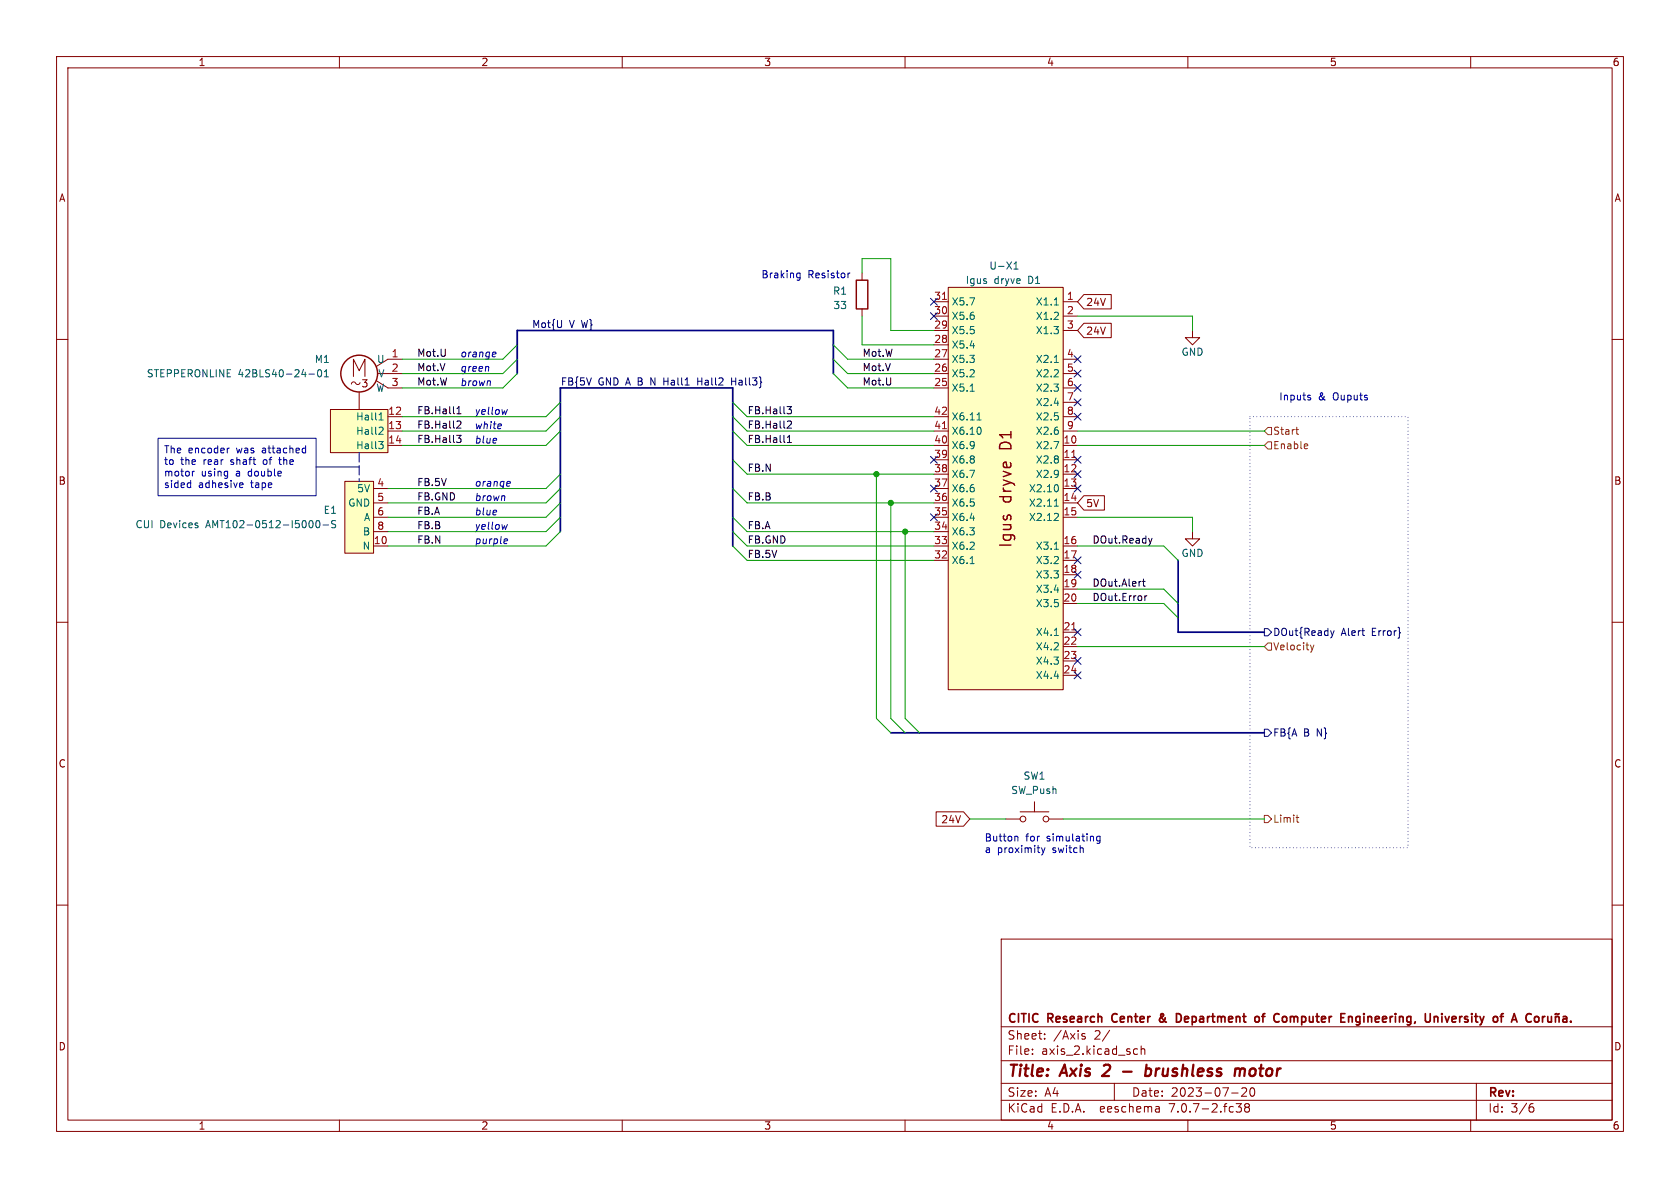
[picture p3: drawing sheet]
<svg xmlns="http://www.w3.org/2000/svg" width="297mm" height="210mm" viewBox="0 0 297 210" stroke-linecap="round" stroke-linejoin="round" font-family="sans-serif">
<g fill="none" stroke="#840000" stroke-width=".18">
<path d="M10 10h277v190h-277zM12 12h273v186h-273zM60 10v2M110 10v2M160 10v2M210 10v2M260 10v2M10 60h2M152.4 48.3v1.2M152.4 54.6v1.3M165.1 53.3h2.5M165.1 55.9h2.5"/>
<path d="M165.1 58.4h2.5M167.6 50.8h20.4v71.1h-20.4zM188 53.3h2.5M188 55.9h2.5M188 58.4h2.5M191.6 57.1h4.9v2.6h-4.9l-1.1-1.3zM191.6 52.1h4.9v2.5h-4.9l-1.1-1.3zM210.8 58.4v1.3h-1.3l1.3 1.3 1.3-1.3h-1.3M285 60h2M58.4 72.4h10.2v7.6h-10.2zM62.5 66.5v-3l1 2 1-2v3M62.9 67.7l-.5-.2-.3 .4"/>
<path d="M63.5 69.3v3.1M63.7 67.6l-.4 .4-.4-.2M66.5 67.3l2.1 1.3h2.5M66.8 66h4.3M68.6 78.7h2.5M68.6 76.2h2.5M68.6 73.7h2.5M71.1 63.5h-2.5l-2.1 1.3M165.1 78.7h2.5M165.1 68.6h2.5M165.1 66h2.5M165.1 63.5h2.5"/>
<path d="M165.1 61h2.5M165.1 76.2h2.5M165.1 73.7h2.5M188 78.7h2.5M188 68.6h2.5M188 66h2.5M188 63.5h2.5M188 76.2h2.5M188 73.7h2.5M188 71.1h2.5M61 85.1h5v12.7h-5zM66 86.4h2.6"/>
<path d="M66 88.9h2.6M66 91.4h2.6M66 96.5h2.6M66 94h2.6M165.1 81.3h2.5M165.1 83.8h2.5M165.1 86.4h2.5M165.1 88.9h2.5M165.1 91.4h2.5M165.1 96.5h2.5M165.1 99.1h2.5M165.1 94h2.5"/>
<path d="M188 81.3h2.5M188 83.8h2.5M188 86.4h2.5M188 88.9h2.5M188 91.4h2.5M188 96.5h2.5M188 99.1h2.5M191.6 87.6h3.6v2.6h-3.6l-1.1-1.3zM210.8 94v1.3h1.3l-1.3 1.2-1.3-1.2h1.3M10 110h2M188 101.6h2.5M188 104.1h2.5"/>
<path d="M188 106.7h2.5M188 111.8h2.5M188 114.3h2.5M188 116.8h2.5M188 119.4h2.5M285 110h2M10 160h2M165.5 143.5h4.8l1.1 1.3-1.1 1.3h-4.8zM177.8 144.8h2.5M180.3 143.5h5.1M182.9 141.7v1.8M185.4 144.8h2.6"/>
<path d="M285 160h2M177 166h108v32h-108zM60 198v2M110 198v2M160 198v2M177 194.5h108M177 191.5h108M177 187.5h108M177 181.5h108M182.5 186.3v.1M182.5 185.5v.1M184.7 183.6v.1"/>
<path d="M184.7 182.8v.1M191.3 183.1l.4 .1 .2 .2-.1 .2-.4 .1M191.3 182.8h.5M196.2 182.1l-1.3 2M197 191.5v3M200.5 186.3h.6M200.5 185.5h.6M201.7 185.5l.3-.1 .3 .1 .1 .9M201.7 184.9v1.5M204.9 195.7l.1 .9M205 196.5l-.2 .1M205 196h-.2"/>
<path d="M210 198v2M217.7 193.2h1.2M218.5 195.1h1l-.5 .6 .4 .1v.7l-.2 .1-.6-.1M219.5 192.4l.6-.1 .2 .1 .1 .3-.9 1.1h.9M220.3 195.7l-.3-.2 .3-.4 .4 .1 .2 .2-.3 .3M220.3 195.7l-.3 .3 .1 .5 .2 .1 .4-.1 .2-.2-.1-.4-.2-.2M220.3 195.7h.3M221.2 192.4l.1-.1a.81 .81 0 0 1 .6 .6 .81 .81 0 0 1-.3 .8l-.1 .1a.81 .81 0 0 1-.6-.6 .81 .81 0 0 1 .3-.8zM260 198v2M261 191.5v6.5M270.6 195.7h.3l.3 .3-.1 .5-.5 .1M271 195.1l-.4 .1"/>
<circle cx="180.8" cy="144.8" r=".51"/>
<circle cx="184.9" cy="144.8" r=".51"/>
</g>
<path d="M196.1 189.1l-1.3 1.1h1.3M198.5 189.4h1.6M202.6 189l.2-.1 .6 .1 .1 .3-.1 .5a.66 .66 0 0 1-.9 .3M202.7 188.2l-.3 2M219 188.9l.2 .3M219.2 189.2a.5 .5 0 0 1 .8-.2v1.2M219.2 189.2l-.1 1" fill="none" stroke="#840000" stroke-width=".4"/>
<g fill="none" stroke="#840000" stroke-width=".3">
<path d="M196.7 179.4l-.1 .4 .1 .7M205.6 179.3h-.3a.56 .56 0 0 0 .1 .7l.4 .4M205.6 179.6l-.5 .4a.41 .41 0 0 0 0 .5 .41 .41 0 0 0 .5 .1M208.3 179.2a.81 .81 0 0 1 .5 .7 .81 .81 0 0 1-.5 .8M222 179.8l.3-.1 .3 .3v.5l-.3 .2-.3-.1M223.1 179.7h.5M223.6 179.2l-.3 .2v1.3M227 179.7l.3 .1 .2 .2-.1 .5-.4 .2M238.8 179.7l.3 .2v.8M240.3 179.7l-.5 .1-.1 .2 .1 .5 .5 .2M253.8 179.7h.2l.2 .2v.8M254.9 179.2v.1"/>
<path d="M254.9 179.7v1M255.5 179.7l.3 1M271.6 179.7l.3 .1 .2 .2-.1 .5-.4 .2M275.1 179.8h.5v.9M275.6 179.2l-.2 .1-.3-.1-.1 .1M276.3 179.8h.6l.1 .9M239.8 181.1h.5M267.2 180.7l.5-1.5 .5 1.5M267.3 180.3h.8M277 180l-.5 .1a.29 .29 0 0 0-.2 .3 .29 .29 0 0 0 .2 .3l.5-.1M277.7 180.5v.2"/>
</g>
<g fill="#ffffc2" stroke="#ffffc2" stroke-width=".18">
<path d="M167.6 50.8h20.4v71.1h-20.4z"/>
<path d="M58.4 72.4h10.2v7.6h-10.2z"/>
<path d="M61 85.1h5v12.7h-5z"/>
</g>
<g fill="none" stroke="#006464" stroke-width=".18">
<path d="M179.3 47.6h.7M179.3 46.7l.3-.4v1.3M186.4 53.9h.7M54.6 66.1h1M56.3 65.5l.1-.2a.68 .68 0 0 1 .5 .7 .68 .68 0 0 1-.5 .6l-.1-.1-.2-.4zM57.3 66.6h.8M57.3 65.7l.4-.4v1.3M67 78h.7l-.4 .5 .4 .2v.4l-.2 .2h-.4M67 74.2h.7M67.1 73.3l.3-.3v1.2M67.2 75.5l.4 .1 .1 .3-.7 .9h.7M171.5 69.2h.7"/>
<path d="M172.7 74.2h.7M173 73.2l.1-.2v1.2M173.3 75.6l.1 .4-.1 .7M186.4 64.1h.7M55 92a.79 .79 0 0 1 0 1.3M56 92.1l.1-.1a.68 .68 0 0 1 .5 .7 .68 .68 0 0 1-.5 .6l-.1-.1-.2-.4zM57.1 92.8h1M59.3 92.1l-.4-.1-.3 .3 .1 .3 .6 .2v.4l-.2 .1-.5-.1M171.5 99.6h.7M186.4 89.5h.7M186.4 97.1h.7M186.6 88.4l.1-.2v1.3"/>
<path d="M186.9 90.7l.2 .3-.1 .3-.7 .7h.8M186.9 85.7l.2 .5-.2 .7M186.4 112.3h.7"/>
</g>
<path d="M166.6 52.9h.7M166.6 75.8h.7M189.5 80.9h.7M189.5 111.3h.7" fill="none" stroke="#a90000" stroke-width=".18"/>
<g fill="none" stroke="#840000" stroke-width=".25">
<path d="M151.4 49.5h2v5.1h-2z"/>
<circle cx="63.5" cy="66" r="3.3"/>
</g>
<g fill="none" stroke="#725600" stroke-width=".18">
<path d="M224.2 78.1h.6v1.3h-.6l-.7-.7zM224.2 75.6h.6v1.2h-.6l-.7-.6zM229.1 75.9h.5M229.3 76.6l.3 .2M231 78.5l.2 .3-.6 .1M231.1 79.3h-.1M224.2 113.7h.6v1.2h-.6l-.7-.6zM231.7 114l.3 .9M232 114.9l-.3 .4M232.3 114l-.3 .9M223.5 144.1h.7l.6 .7-.6 .6h-.7zM229.1 144.5h.5"/>
<path d="M229.3 144.1v1.1l.3 .2"/>
</g>
<g fill="none" stroke="#000084" stroke-width=".18">
<path d="M99.3 56.6l-.1 1.2M164.5 52.7l1.2 1.2M164.5 55.3l1.2 1.2M165.7 52.7l-1.2 1.2M165.7 55.3l-1.2 1.2M123.4 66.8v1.3M123.4 67.4h.7M129.3 67.4h.8M129.3 66.8v1.3M189.9 68l1.2 1.2M189.9 65.4l1.2 1.2M189.9 73.1l1.2 1.2"/>
<path d="M189.9 70.5l1.2 1.2M189.9 62.9l1.2 1.2M191.1 68l-1.2 1.2M191.1 65.4l-1.2 1.2M191.1 73.1l-1.2 1.2M191.1 70.5l-1.2 1.2M191.1 62.9l-1.2 1.2M164.5 85.8l1.2 1.2M164.5 80.7l1.2 1.2M164.5 90.8l1.2 1.2M165.7 90.8l-1.2 1.2M165.7 85.8l-1.2 1.2"/>
<path d="M165.7 80.7l-1.2 1.2M189.9 83.2l1.2 1.2M189.9 98.5l1.2 1.2M189.9 80.7l1.2 1.2M189.9 85.8l1.2 1.2M191.1 83.2l-1.2 1.2M191.1 98.5l-1.2 1.2M191.1 80.7l-1.2 1.2M191.1 85.8l-1.2 1.2M189.9 101l1.2 1.2M189.9 118.8l1.2 1.2M189.9 116.2l1.2 1.2"/>
<path d="M189.9 111.2l1.2 1.2M191.1 101l-1.2 1.2M191.1 118.8l-1.2 1.2M191.1 116.2l-1.2 1.2M191.1 111.2l-1.2 1.2M223.5 111.1h.7l.6 .7-.6 .6h-.7zM235.2 111.5l.3 .8M235.5 112.3l-.1 .4M235.8 111.5l-.3 .8M223.5 128.9h.7l.6 .6-.6 .7h-.7z"/>
</g>
<g fill="none" stroke="#0f0f0f" stroke-width=".18">
<path d="M80.7 77h.8l-.4 .4 .3 .2 .1 .4-.2 .2h-.4M80.8 73.1h.7M80.8 72.2l.3-.3v1.2M81 74.4l.4 .1 .1 .3-.8 .9h.8M139.1 71.9h.8l-.4 .5 .4 .1v.4l-.2 .2h-.4M139.2 78.2h.7M139.2 77.3l.4-.3v1.2M139.4 74.4l.4 .1 .1 .3-.8 .9h.8M203.7 95.2l-.3 .8M202 102.8h.5M202.2 102.4v1l.3 .2M202.4 105.3v.9"/>
<path d="M202.8 105.3l-.4 .3"/>
</g>
<g fill="none" stroke="#0000c2" stroke-width=".18">
<path d="M141 49.1h.4M141 48.3h.4M141.4 48.3v1l-.1 .2h-.3M150.3 48.3l-.4 .2M27.9 77.5h28v10.1h-28zM40.5 79.2l-.3 .1M53.9 79.2l.1 .1M54 78.8v1.3M87.3 62.2l.3 .1 .1 .2-.7 .2M87.5 63l-.1 .1M88.5 74.9l.1 .3-.6 .2M89.7 72.4l-.3 .8"/>
<path d="M231.4 70.3h.3v.2l-.2 .2h-.2M231.4 69.9h.3M33.6 85.4h.1M33.7 84.9v1.3M33.7 86.1l-.1 .1M34.4 83.3l-.4 .2M42.5 85.4h.4l.1 .3-.6 .1M42.9 86.1l-.4 .1M49.3 81.3h.4M49.4 80.8l.1 1.2M54 80l-.1 .1M55.9 82.6h7.6"/>
<path d="M89.3 95.3h.4v.3l-.6 .1M89.6 96l-.4 .1M89.7 92.7l-.3 .9M89.8 85.1l.4 .1v.2l-.6 .1M90.1 85.9h-.1M179.6 147.8l.4 .2v.7M184.1 149.9l.3 .8M184.4 150.7l-.3 .4M184.7 149.9l-.3 .8M194.5 147.9l-.4-.1-.2 .3 .1 .5h.5M194.5 147.8v1.1l-.3 .2-.3-.1"/>
</g>
<path d="M221 73.7h27.9v76.2h-27.9v-76.2" fill="none" stroke="#0000c2" stroke-width=".18" stroke-dasharray="0 .6"/>
<path d="M63.5 80v5.1" fill="none" stroke="#0000c2" stroke-width=".18" stroke-dasharray="1.7 .6"/>
<path d="M91.4 66v-7.6h55.9v7.6M99.1 94v-25.4h30.4v27.9M208.3 99.1v12.7h15.2M157.5 129.5h66" fill="none" stroke="#000084" stroke-width=".3"/>
<g fill="none" stroke="#009600" stroke-width=".18">
<path d="M152.4 48.3v-2.6h5.1v12.7h7.6M152.4 55.9v5.1h12.7M190.5 55.9h20.3v2.5M91.4 61l-2.5 2.5h-17.8M91.4 66l-2.5 2.6h-17.8M91.4 63.5l-2.5 2.5h-17.8M99.1 73.7l-2.6 2.5h-25.4M99.1 76.2l-2.6 2.5h-25.4M99.1 71.1l-2.6 2.6h-25.4M129.5 73.7l2.6 2.5h33M129.5 76.2l2.6 2.5h33M129.5 71.1l2.6 2.6h33"/>
<path d="M147.3 61l2.6 2.5h15.2M147.3 66l2.6 2.6h15.2M147.3 63.5l2.6 2.5h15.2M190.5 76.2h33M190.5 78.7h33M99.1 88.9l-2.6 2.5h-27.9M99.1 91.4l-2.6 2.6h-27.9M99.1 94l-2.6 2.5h-27.9M99.1 86.4l-2.6 2.5h-27.9M99.1 83.8l-2.6 2.6h-27.9M129.5 96.5l2.6 2.6h33M129.5 91.4l2.6 2.6h33"/>
<path d="M129.5 94l2.6 2.5h33M129.5 86.4l2.6 2.5h33M129.5 81.3l2.6 2.5h33M154.9 83.8v43.2l2.6 2.5M157.5 88.9v38.1l2.5 2.5M160 94v33l2.6 2.5M190.5 91.4h20.3v2.6M190.5 96.5h15.2l2.6 2.6M190.5 106.7h15.2l2.6 2.5M190.5 104.1h15.2l2.6 2.6M190.5 114.3h33M171.4 144.8h6.4"/>
<path d="M188 144.8h35.5"/>
</g>
<g fill="#009600" stroke="#009600" stroke-width=".18">
<circle cx="160" cy="94" r=".46"/>
<circle cx="157.5" cy="88.9" r=".46"/>
<circle cx="154.9" cy="83.8" r=".46"/>
</g>
<g font-size="2.8" fill="#840000">
<text x="179.2" y="79.3" transform="rotate(-90 179.2 79.3)">D1</text>
<text x="179.2" y="88.9" transform="rotate(-90 179.2 88.9)">dryve</text>
<text x="179.2" y="97" transform="rotate(-90 179.2 97)">Igus</text>
<text x="178" y="190.9">Title:</text>
<text x="187.7" y="190.9">Axis</text>
<text x="195.9" y="190.9">2</text>
<text x="204.9" y="190.9">brushless</text>
<text x="221.5" y="190.9">motor</text>
</g>
<g font-size="2.1" fill="#840000">
<text x="178" y="184">Sheet:</text>
<text x="178" y="181.2">CITIC</text>
<text x="185.3" y="181.2">Research</text>
<text x="186.2" y="184">/Axis</text>
<text x="193.5" y="184">2/</text>
<text x="197.3" y="181.2">Center</text>
<text x="206.2" y="181.2">&amp;</text>
<text x="209.8" y="181.2">Department</text>
<text x="224.4" y="181.2">of</text>
<text x="228.3" y="181.2">Computer</text>
<text x="240.7" y="181.2">Engineering,</text>
<text x="256.2" y="181.2">University</text>
<text x="268.9" y="181.2">of</text>
<text x="272.9" y="181.2">A</text>
<text x="178" y="186.7">File:</text>
<text x="184.1" y="186.7">axis_2.kicad_sch</text>
<text x="178" y="196.9">KiCad</text>
<text x="178" y="194.1">Size:</text>
<text x="184.7" y="194.1">A4</text>
<text x="185.7" y="196.9">E.D.A.</text>
<text x="194.6" y="196.9">eeschema</text>
<text x="200" y="194.1">Date:</text>
<text x="207" y="196.9">7.0.7-2.fc38</text>
<text x="207" y="194.1">2023-07-20</text>
<text x="263" y="194.3">Rev:</text>
<text x="263" y="196.9">Id:</text>
<text x="267.1" y="196.9">3/6</text>
</g>
<g font-size="1.8" fill="#840000">
<text x="35" y="11.9">1</text>
<text x="85" y="11.9">2</text>
<text x="135" y="11.9">3</text>
<text x="185" y="11.9">4</text>
<text x="235" y="11.9">5</text>
<text x="285" y="11.9">6</text>
<text x="10.3" y="35.9">A</text>
<text x="285.3" y="35.9">A</text>
<text x="191.9" y="59.4">24V</text>
<text x="191.9" y="54.3">24V</text>
<text x="63.8" y="68.7">3</text>
<text x="10.3" y="85.9">B</text>
<text x="191.9" y="89.9">5V</text>
<text x="285.3" y="85.9">B</text>
<text x="10.3" y="135.9">C</text>
<text x="285.3" y="135.9">C</text>
<text x="166.3" y="145.7">24V</text>
<text x="10.3" y="185.9">D</text>
<text x="285.3" y="185.9">D</text>
<text x="35" y="199.9">1</text>
<text x="85" y="199.9">2</text>
<text x="135" y="199.9">3</text>
<text x="185" y="199.9">4</text>
<text x="235" y="199.9">5</text>
<text x="285" y="199.9">6</text>
</g>
<g font-size="1.8" fill="#006464">
<text x="174.8" y="47.9">U-X1</text>
<text x="147.2" y="52.3">R1</text>
<text x="170.6" y="50.4">Igus</text>
<text x="175.7" y="50.4">dryve</text>
<text x="181.9" y="50.4">D1</text>
<text x="147.2" y="54.8">33</text>
<text x="168.1" y="59.3">X5.5</text>
<text x="168.1" y="56.7">X5.6</text>
<text x="168.1" y="54.2">X5.7</text>
<text x="183" y="54.2">X1.1</text>
<text x="183" y="56.7">X1.2</text>
<text x="183" y="59.3">X1.3</text>
<text x="55.5" y="64.4">M1</text>
<text x="66.5" y="64.4">U</text>
<text x="168.1" y="64.4">X5.3</text>
<text x="168.1" y="61.8">X5.4</text>
<text x="183" y="64.4">X2.1</text>
<text x="208.8" y="63.1">GND</text>
<text x="25.9" y="66.9">STEPPERONLINE</text>
<text x="42.1" y="66.9">42BLS40-24-01</text>
<text x="66.4" y="69.4">W</text>
<text x="66.8" y="66.9">V</text>
<text x="168.1" y="69.4">X5.1</text>
<text x="168.1" y="66.9">X5.2</text>
<text x="183" y="66.9">X2.2</text>
<text x="183" y="69.4">X2.3</text>
<text x="183" y="72">X2.4</text>
<text x="62.9" y="74.5">Hall1</text>
<text x="62.9" y="77.1">Hall2</text>
<text x="168.1" y="77.1">X6.10</text>
<text x="168.1" y="74.5">X6.11</text>
<text x="183" y="74.5">X2.5</text>
<text x="183" y="77.1">X2.6</text>
<text x="62.9" y="79.6">Hall3</text>
<text x="168.1" y="82.1">X6.8</text>
<text x="168.1" y="79.6">X6.9</text>
<text x="183" y="79.6">X2.7</text>
<text x="183" y="82.1">X2.8</text>
<text x="61.5" y="89.8">GND</text>
<text x="63" y="87.2">5V</text>
<text x="168.1" y="89.8">X6.5</text>
<text x="168.1" y="87.2">X6.6</text>
<text x="168.1" y="84.7">X6.7</text>
<text x="181.8" y="87.2">X2.10</text>
<text x="181.8" y="89.8">X2.11</text>
<text x="183" y="84.7">X2.9</text>
<text x="23.9" y="93.6">CUI</text>
<text x="28.2" y="93.6">Devices</text>
<text x="36.5" y="93.6">AMT102-0512-I5000-S</text>
<text x="57.1" y="91">E1</text>
<text x="64.1" y="94.8">B</text>
<text x="64.2" y="92.3">A</text>
<text x="168.1" y="94.8">X6.3</text>
<text x="168.1" y="92.3">X6.4</text>
<text x="181.8" y="92.3">X2.12</text>
<text x="64" y="97.4">N</text>
<text x="168.1" y="99.9">X6.1</text>
<text x="168.1" y="97.4">X6.2</text>
<text x="183" y="97.4">X3.1</text>
<text x="183" y="99.9">X3.2</text>
<text x="208.8" y="98.7">GND</text>
<text x="183" y="102.5">X3.3</text>
<text x="183" y="105">X3.4</text>
<text x="183" y="107.5">X3.5</text>
<text x="183" y="112.6">X4.1</text>
<text x="183" y="115.2">X4.2</text>
<text x="183" y="117.7">X4.3</text>
<text x="183" y="120.2">X4.4</text>
<text x="178.7" y="140.6">SW_Push</text>
<text x="180.8" y="138">SW1</text>
</g>
<g font-size="1.8" fill="#0000c2">
<text x="134.5" y="49.3">Braking</text>
<text x="142.8" y="49.3">Resistor</text>
<text x="81.3" y="65.8">green</text>
<text x="81.3" y="63.3">orange</text>
<text x="81.3" y="68.3">brown</text>
<text x="226.1" y="70.9">Inputs</text>
<text x="233" y="70.9">&amp;</text>
<text x="235.8" y="70.9">Ouputs</text>
<text x="83.8" y="73.4">yellow</text>
<text x="83.8" y="76">white</text>
<text x="28.9" y="80.3">The</text>
<text x="28.9" y="82.4">to</text>
<text x="31.9" y="82.4">the</text>
<text x="33.3" y="80.3">encoder</text>
<text x="36.1" y="82.4">rear</text>
<text x="41.1" y="82.4">shaft</text>
<text x="41.9" y="80.3">was</text>
<text x="46.6" y="80.3">attached</text>
<text x="47" y="82.4">of</text>
<text x="50" y="82.4">the</text>
<text x="83.8" y="78.5">blue</text>
<text x="28.9" y="84.4">motor</text>
<text x="28.9" y="86.5">sided</text>
<text x="35.1" y="86.5">adhesive</text>
<text x="35.6" y="84.4">using</text>
<text x="41.8" y="84.4">a</text>
<text x="44.1" y="84.4">double</text>
<text x="44.5" y="86.5">tape</text>
<text x="83.8" y="88.7">brown</text>
<text x="83.8" y="86.1">orange</text>
<text x="83.8" y="91.2">blue</text>
<text x="83.8" y="93.7">yellow</text>
<text x="83.8" y="96.3">purple</text>
<text x="174" y="148.8">Button</text>
<text x="181.3" y="148.8">for</text>
<text x="185.2" y="148.8">simulating</text>
<text x="174" y="150.9">a</text>
<text x="176.3" y="150.9">proximity</text>
<text x="186.2" y="150.9">switch</text>
</g>
<g font-size="1.8" fill="#a90000">
<text x="165.1" y="53.1">31</text>
<text x="188.5" y="53.1">1</text>
<text x="165.1" y="58.2">29</text>
<text x="165.1" y="55.6">30</text>
<text x="188.5" y="55.6">2</text>
<text x="188.5" y="58.2">3</text>
<text x="69.1" y="63.2">1</text>
<text x="69.1" y="65.8">2</text>
<text x="165.1" y="65.8">26</text>
<text x="165.1" y="63.2">27</text>
<text x="165.1" y="60.7">28</text>
<text x="188.5" y="63.2">4</text>
<text x="188.5" y="65.8">5</text>
<text x="69.1" y="68.3">3</text>
<text x="165.1" y="68.3">25</text>
<text x="188.5" y="68.3">6</text>
<text x="188.5" y="70.9">7</text>
<text x="68.5" y="73.4">12</text>
<text x="68.5" y="75.9">13</text>
<text x="165.1" y="75.9">41</text>
<text x="165.1" y="73.4">42</text>
<text x="188.5" y="73.4">8</text>
<text x="188.5" y="75.9">9</text>
<text x="68.5" y="78.5">14</text>
<text x="165.1" y="83.6">38</text>
<text x="165.1" y="81">39</text>
<text x="165.1" y="78.5">40</text>
<text x="187.9" y="78.5">10</text>
<text x="187.9" y="81">11</text>
<text x="187.9" y="83.6">12</text>
<text x="66.6" y="86.1">4</text>
<text x="66.6" y="88.6">5</text>
<text x="165.1" y="88.6">36</text>
<text x="165.1" y="86.1">37</text>
<text x="187.9" y="86.1">13</text>
<text x="187.9" y="88.6">14</text>
<text x="66.6" y="91.2">6</text>
<text x="66.6" y="93.7">8</text>
<text x="165.1" y="93.7">34</text>
<text x="165.1" y="91.2">35</text>
<text x="187.9" y="91.2">15</text>
<text x="66" y="96.3">10</text>
<text x="165.1" y="98.8">32</text>
<text x="165.1" y="96.3">33</text>
<text x="187.9" y="96.3">16</text>
<text x="187.9" y="98.8">17</text>
<text x="187.9" y="101.3">18</text>
<text x="187.9" y="103.9">19</text>
<text x="187.9" y="106.4">20</text>
<text x="187.9" y="111.5">21</text>
<text x="187.9" y="114">22</text>
<text x="187.9" y="116.6">23</text>
<text x="187.9" y="119.1">24</text>
</g>
<g font-size="1.8" fill="#000084">
<text x="94" y="58.1">Mot{U</text>
<text x="100.7" y="58.1">V W}</text>
<text x="99.1" y="68.2">FB{5V</text>
<text x="105.7" y="68.2">GND A B</text>
<text x="115.5" y="68.2">N Hall1</text>
<text x="124.2" y="68.2">Hall2</text>
<text x="130.4" y="68.2">Hall3}</text>
<text x="225" y="112.6">DOut{Ready</text>
<text x="237.1" y="112.6">Alert</text>
<text x="242.6" y="112.6">Error}</text>
<text x="225" y="130.4">FB{A</text>
<text x="230.4" y="130.4">B</text>
<text x="232.9" y="130.4">N}</text>
</g>
<g font-size="1.8" fill="#0f0f0f">
<text x="73.7" y="63.2">Mot.U</text>
<text x="73.7" y="65.7">Mot.V</text>
<text x="152.4" y="65.7">Mot.V</text>
<text x="152.4" y="63.2">Mot.W</text>
<text x="73.7" y="68.2">Mot.W</text>
<text x="152.4" y="68.2">Mot.U</text>
<text x="73.7" y="73.3">FB.Hall1</text>
<text x="73.7" y="75.9">FB.Hall2</text>
<text x="132.1" y="75.9">FB.Hall2</text>
<text x="132.1" y="73.3">FB.Hall3</text>
<text x="73.7" y="78.4">FB.Hall3</text>
<text x="132.1" y="78.4">FB.Hall1</text>
<text x="132.1" y="83.5">FB.N</text>
<text x="73.7" y="88.6">FB.GND</text>
<text x="73.7" y="86">FB.5V</text>
<text x="132.1" y="88.6">FB.B</text>
<text x="73.7" y="91.1">FB.A</text>
<text x="73.7" y="93.6">FB.B</text>
<text x="132.1" y="93.6">FB.A</text>
<text x="73.7" y="96.2">FB.N</text>
<text x="132.1" y="96.2">FB.GND</text>
<text x="132.1" y="98.7">FB.5V</text>
<text x="193" y="96.2">DOut.Ready</text>
<text x="193" y="103.8">DOut.Alert</text>
<text x="193" y="106.3">DOut.Error</text>
</g>
<g font-size="1.8" fill="#725600">
<text x="225" y="77.1">Start</text>
<text x="225" y="79.6">Enable</text>
<text x="225" y="115.2">Velocity</text>
<text x="225" y="145.6">Limit</text>
</g>
</svg>
